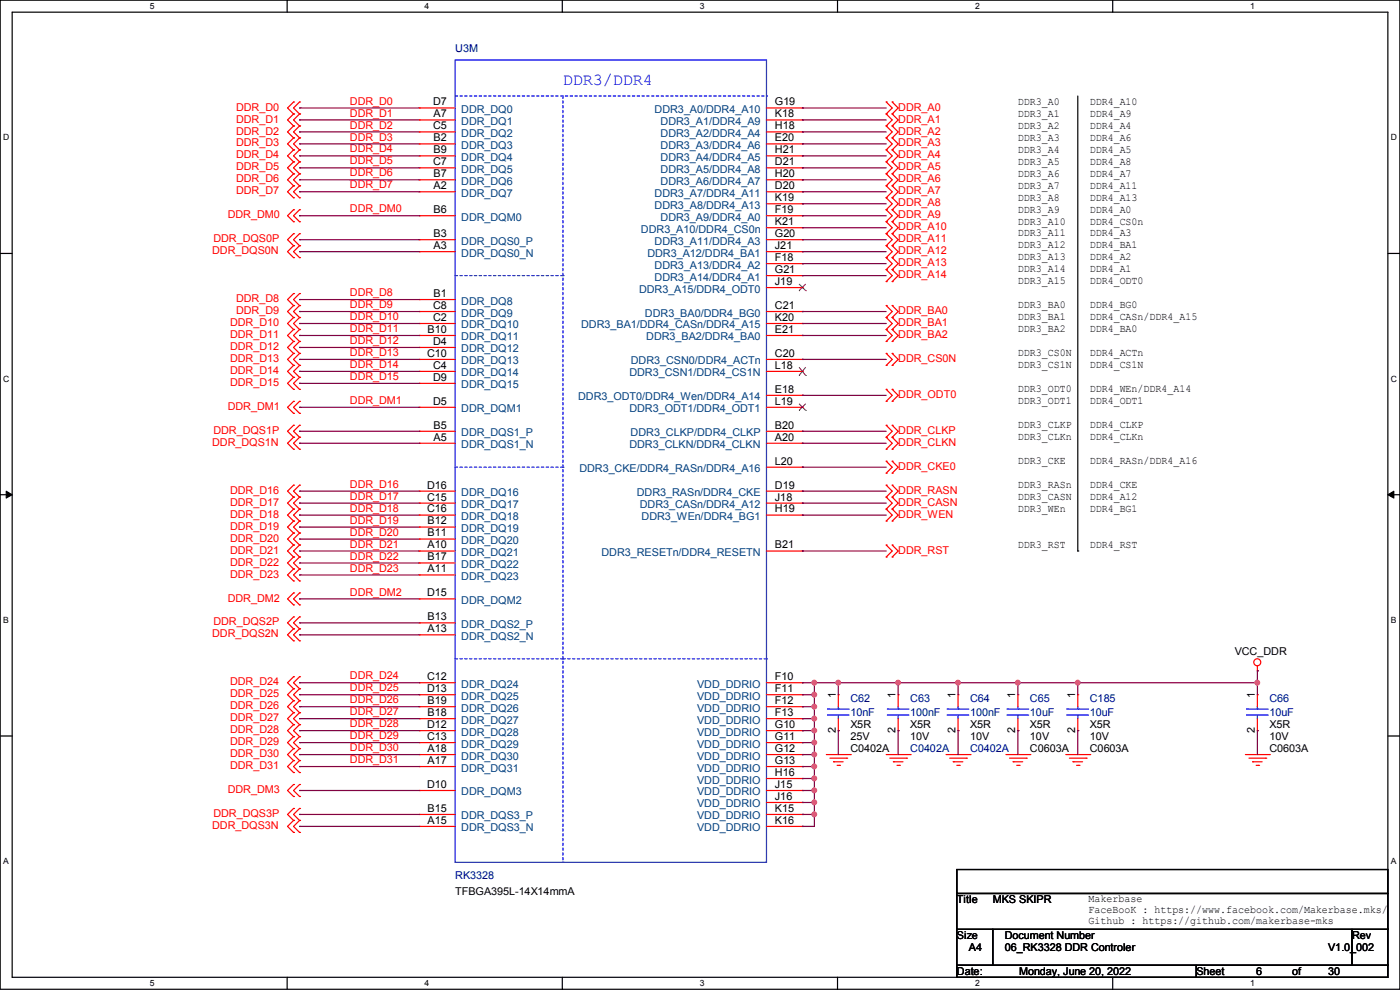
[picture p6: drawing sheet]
<svg xmlns="http://www.w3.org/2000/svg" width="297mm" height="210mm" viewBox="0 0 297 210" stroke-linecap="round" stroke-linejoin="round" font-family="sans-serif">
<path d="M0 0h297v209.8h-297zM2.6 2.6h291.8v204.7h-291.8z" fill="none" stroke="#000" stroke-width=".25"/>
<g fill="#fff">
<path d="M31.7 .3h1v2h-1z"/>
<path d="M31.7 207.6h1v2h-1z"/>
</g>
<path d="M60.9 0v2.6M60.9 207.3v2.5" fill="none" stroke="#000" stroke-width=".25"/>
<g fill="#fff">
<path d="M90.1 .3h1v2h-1z"/>
<path d="M90.1 207.6h1v2h-1z"/>
</g>
<path d="M119.3 0v2.6M119.3 207.3v2.5" fill="none" stroke="#000" stroke-width=".25"/>
<g fill="#fff">
<path d="M148.5 .3h.9v2h-.9z"/>
<path d="M148.5 207.6h.9v2h-.9z"/>
</g>
<path d="M177.7 0v2.6M177.7 207.3v2.5" fill="none" stroke="#000" stroke-width=".25"/>
<g fill="#fff">
<path d="M206.8 .3h1v2h-1z"/>
<path d="M206.8 207.6h1v2h-1z"/>
</g>
<path d="M236.1 0v2.6M236.1 207.3v2.5" fill="none" stroke="#000" stroke-width=".25"/>
<g fill="#fff">
<path d="M265.2 .3h1v2h-1z"/>
<path d="M265.2 207.6h1v2h-1z"/>
<path d="M.7 28.2h1.2v1.9h-1.2z"/>
<path d="M295.1 28.2h1.2v1.9h-1.2z"/>
<path d="M.7 79.3h1.2v2h-1.2z"/>
<path d="M295.1 79.3h1.2v2h-1.2z"/>
</g>
<path d="M0 53.8h2.6M294.4 53.8h2.6" fill="none" stroke="#000" stroke-width=".25"/>
<g fill="#fff">
<path d="M.7 130.5h1.2v2h-1.2z"/>
<path d="M295.1 130.5h1.1v2h-1.1z"/>
</g>
<path d="M0 104.9h2.6M294.4 104.9h2.6" fill="none" stroke="#000" stroke-width=".25"/>
<path d="M1.3 104.2l1.3 .7-1.3 .8zM294.4 104.9l1.3-.7v1.5z" fill="#000" stroke="#000" stroke-width=".21"/>
<g fill="#fff">
<path d="M.7 181.7h1.2v2h-1.2z"/>
<path d="M295.1 181.7h1.1v2h-1.1z"/>
</g>
<path d="M228.6 20.4v96.5M228.6 116.9h.1M0 156.1h2.6M294.4 156.1h2.6M203 184.4h91.4v5.1h-91.4zM203 189.5h91.4v7.6h-91.4zM203 197.1h7.6v7.7h-7.6zM210.6 197.1h76.2v7.7h-76.2zM286.8 197.1h7.6v7.7h-7.6zM203 204.8h50.8v2.5h-50.8zM253.8 204.8h40.6v2.5h-40.6z" fill="none" stroke="#000" stroke-width=".25"/>
<g fill="none" stroke="#f00" stroke-width=".25">
<path d="M62.3 36.9h.1M62.3 39.4h.1M62.3 34.3h.1M62.3 31.8h.1M62.3 29.3h.1M62.3 26.7h.1M62.3 24.2h.1M62.3 21.6h.1M62.3 36.9l-1.3 1.2 1.3 1.3M62.3 34.3l-1.3 1.3 1.3 1.3M62.3 31.8l-1.3 1.3 1.3 1.2M62.3 29.3l-1.3 1.2 1.3 1.3"/>
<path d="M62.3 26.7l-1.3 1.3 1.3 1.3M62.3 24.2l-1.3 1.2 1.3 1.3M62.3 21.6l-1.3 1.3 1.3 1.3M62.3 39.4l-1.3 1.3 1.3 1.3M63.5 36.9h.1M63.5 39.4h.1M63.5 34.3h.1M63.5 31.8h.1M63.5 29.3h.1M63.5 26.7h.1M63.5 24.2h.1M63.5 21.6h.1"/>
<path d="M63.5 36.9l-1.2 1.2 1.2 1.3M63.5 34.3l-1.2 1.3 1.2 1.3M63.5 31.8l-1.2 1.3 1.2 1.2M63.5 29.3l-1.2 1.2 1.2 1.3M63.5 26.7l-1.2 1.3 1.2 1.3M63.5 24.2l-1.2 1.2 1.2 1.3M63.5 21.6l-1.2 1.3 1.2 1.3M63.5 39.4l-1.2 1.3 1.2 1.3M88.9 22.9h.1M88.9 25.4h.1M88.9 28h.1M88.9 30.5h.1"/>
<path d="M88.9 33.1h.1M88.9 35.6h.1M88.9 38.1h.1M88.9 22.9h7.7M88.9 25.4h7.7M88.9 28h7.7M88.9 30.5h7.7M88.9 33.1h7.7M88.9 35.6h7.7M88.9 38.1h7.7M162.6 22.9h7.6M162.6 25.4h7.6"/>
<path d="M162.6 28h7.6M162.6 30.5h7.6M162.6 33.1h7.6M162.6 35.6h7.6M162.6 38.1h7.6M170.2 22.9h.1M170.2 25.4h.1M170.2 28h.1M170.2 30.5h.1M170.2 33.1h.1M170.2 35.6h.1M170.2 38.1h.1"/>
<path d="M188 29.3h.1M188 26.7h.1M188 24.2h.1M188 31.8h.1M188 39.4h.1M188 36.9h.1M188 34.3h.1M188 21.6h.1M188 21.6l1.3 1.3-1.3 1.3M188 39.4l1.3 1.3-1.3 1.3M188 26.7l1.3 1.3-1.3 1.3M188 24.2l1.3 1.2-1.3 1.3"/>
<path d="M188 29.3l1.3 1.2-1.3 1.3M188 36.9l1.3 1.2-1.3 1.3M188 34.3l1.3 1.3-1.3 1.3M188 31.8l1.3 1.3-1.3 1.2M189.3 29.3h.1M189.3 26.7h.1M189.3 24.2h.1M189.3 31.8h.1M189.3 39.4h.1M189.3 36.9h.1M189.3 34.3h.1M189.3 21.6h.1"/>
<path d="M189.3 21.6l1.2 1.3-1.2 1.3M189.3 36.9l1.2 1.2-1.2 1.3M189.3 26.7l1.2 1.3-1.2 1.3M189.3 24.2l1.2 1.2-1.2 1.3M189.3 29.3l1.2 1.2-1.2 1.3M189.3 34.3l1.2 1.3-1.2 1.3M189.3 39.4l1.2 1.3-1.2 1.3M189.3 31.8l1.2 1.3-1.2 1.2M62.3 42h.1M62.3 44.5h.1M62.3 47h.1M62.3 49.6h.1"/>
<path d="M62.3 52.1h.1M62.3 54.7h.1M62.3 44.5l-1.3 1.3 1.3 1.2M62.3 49.6l-1.3 1.2 1.3 1.3M62.3 52.1l-1.3 1.3 1.3 1.3M63.5 42h.1M63.5 44.5h.1M63.5 47h.1M63.5 49.6h.1M63.5 52.1h.1M63.5 54.7h.1M63.5 44.5l-1.2 1.3 1.2 1.2"/>
<path d="M63.5 49.6l-1.2 1.2 1.2 1.3M63.5 52.1l-1.2 1.3 1.2 1.3M88.9 40.7h.1M88.9 45.8h.1M88.9 50.8h.1M88.9 53.4h.1M88.9 40.7h7.7M88.9 45.8h7.7M88.9 50.8h7.7M88.9 53.4h7.7M162.6 40.7h7.6M162.6 45.8h7.6"/>
<path d="M162.6 50.8h7.6M162.6 53.4h7.6M162.6 43.2h7.6M162.6 48.3h7.6M162.6 55.9h7.6M162.6 58.5h7.6M170.2 40.7h.1M170.2 43.2h.1M170.2 45.8h.1M170.2 48.3h.1M170.2 50.8h.1M170.2 53.4h.1"/>
<path d="M170.2 55.9h.1M170.2 58.5h.1M188 42h.1M188 47h.1M188 44.5h.1M188 49.6h.1M188 52.1h.1M188 59.7h.1M188 57.2h.1M188 54.7h.1M188 44.5l1.3 1.3-1.3 1.2M188 47l1.3 1.3-1.3 1.3"/>
<path d="M188 49.6l1.3 1.2-1.3 1.3M188 57.2l1.3 1.3-1.3 1.2M188 54.7l1.3 1.2-1.3 1.3M188 42l1.3 1.2-1.3 1.3M188 52.1l1.3 1.3-1.3 1.3M189.3 42h.1M189.3 47h.1M189.3 44.5h.1M189.3 49.6h.1M189.3 52.1h.1M189.3 59.7h.1M189.3 57.2h.1"/>
<path d="M189.3 54.7h.1M189.3 44.5l1.2 1.3-1.2 1.2M189.3 47l1.2 1.3-1.2 1.3M189.3 49.6l1.2 1.2-1.2 1.3M189.3 57.2l1.2 1.3-1.2 1.2M189.3 54.7l1.2 1.2-1.2 1.3M189.3 42l1.2 1.2-1.2 1.3M189.3 52.1l1.2 1.3-1.2 1.3M62.3 72.4h.1M62.3 75h.1M62.3 77.5h.1M62.3 69.9h.1"/>
<path d="M62.3 62.3h.1M62.3 64.8h.1M62.3 67.4h.1M62.3 72.4l-1.3 1.3 1.3 1.3M62.3 77.5l-1.3 1.3 1.3 1.3M62.3 69.9l-1.3 1.3 1.3 1.2M62.3 62.3l-1.3 1.2 1.3 1.3M62.3 75l-1.3 1.2 1.3 1.3M62.3 67.4l-1.3 1.2 1.3 1.3M62.3 64.8l-1.3 1.3 1.3 1.3M63.5 72.4h.1M63.5 75h.1"/>
<path d="M63.5 77.5h.1M63.5 69.9h.1M63.5 62.3h.1M63.5 64.8h.1M63.5 67.4h.1M63.5 72.4l-1.2 1.3 1.2 1.3M63.5 77.5l-1.2 1.3 1.2 1.3M63.5 69.9l-1.2 1.3 1.2 1.2M63.5 62.3l-1.2 1.2 1.2 1.3M63.5 75l-1.2 1.2 1.2 1.3M63.5 67.4l-1.2 1.2 1.2 1.3M63.5 64.8l-1.2 1.3 1.2 1.3"/>
<path d="M88.9 63.5h.1M88.9 66.1h.1M88.9 68.6h.1M88.9 71.2h.1M88.9 73.7h.1M88.9 76.2h.1M88.9 78.8h.1M88.9 63.5h7.7M88.9 66.1h7.7M88.9 68.6h7.7M88.9 71.2h7.7M88.9 73.7h7.7"/>
<path d="M88.9 76.2h7.7M88.9 78.8h7.7M162.6 66.1h7.6M162.6 68.6h7.6M162.6 71.2h7.6M162.6 76.2h7.6M162.6 78.8h7.6M162.6 61h7.6M170.2 61h.1M170.2 66.1h.1M170.2 68.6h.1M170.2 71.2h.1"/>
<path d="M170.2 76.2h.1M170.2 78.8h.1M188 67.4h.1M188 64.8h.1M188 72.4h.1M188 69.9h.1M188 77.5h.1M188 75h.1M188 64.8l1.3 1.3-1.3 1.3M188 69.9l1.3 1.3-1.3 1.2M188 67.4l1.3 1.2-1.3 1.3M188 75l1.3 1.2-1.3 1.3"/>
<path d="M189.3 67.4h.1M189.3 64.8h.1M189.3 72.4h.1M189.3 69.9h.1M189.3 77.5h.1M189.3 75h.1M189.3 64.8l1.2 1.3-1.2 1.3M189.3 69.9l1.2 1.3-1.2 1.2M189.3 67.4l1.2 1.2-1.2 1.3M189.3 75l1.2 1.2-1.2 1.3M62.3 85.1h.1M62.3 87.7h.1"/>
<path d="M62.3 80.1h.1M62.3 82.6h.1M62.3 90.2h.1M62.3 92.8h.1M62.3 95.3h.1M62.3 85.1l-1.3 1.3 1.3 1.3M62.3 80.1l-1.3 1.2 1.3 1.3M62.3 90.2l-1.3 1.3 1.3 1.3M62.3 92.8l-1.3 1.2 1.3 1.3M63.5 85.1h.1M63.5 87.7h.1M63.5 80.1h.1"/>
<path d="M63.5 82.6h.1M63.5 90.2h.1M63.5 92.8h.1M63.5 95.3h.1M63.5 85.1l-1.2 1.3 1.2 1.3M63.5 80.1l-1.2 1.2 1.2 1.3M63.5 90.2l-1.2 1.3 1.2 1.3M63.5 92.8l-1.2 1.2 1.2 1.3M88.9 81.3h.1M88.9 86.4h.1M88.9 91.5h.1M88.9 94h.1"/>
<path d="M88.9 81.3h7.7M88.9 86.4h7.7M88.9 91.5h7.7M88.9 94h7.7M162.6 86.4h7.6M162.6 91.5h7.6M162.6 94h7.6M162.6 83.9h7.6M162.6 99.1h7.6M170.2 83.9h.1M170.2 86.4h.1M170.2 91.5h.1"/>
<path d="M170.2 94h.1M170.2 99.1h.1M188 95.3h.1M188 92.8h.1M188 85.1h.1M188 82.6h.1M188 90.2h.1M188 97.8h.1M188 92.8l1.3 1.2-1.3 1.3M188 82.6l1.3 1.3-1.3 1.2M188 90.2l1.3 1.3-1.3 1.3M188 97.8l1.3 1.3-1.3 1.3"/>
<path d="M189.3 95.3h.1M189.3 92.8h.1M189.3 85.1h.1M189.3 82.6h.1M189.3 90.2h.1M189.3 97.8h.1M189.3 92.8l1.2 1.2-1.2 1.3M189.3 82.6l1.2 1.3-1.2 1.2M189.3 90.2l1.2 1.3-1.2 1.3M189.3 97.8l1.2 1.3-1.2 1.3M62.3 113.1h.1M62.3 115.6h.1"/>
<path d="M62.3 118.2h.1M62.3 110.5h.1M62.3 102.9h.1M62.3 105.5h.1M62.3 108h.1M62.3 113.1l-1.3 1.2 1.3 1.3M62.3 118.2l-1.3 1.2 1.3 1.3M62.3 110.5l-1.3 1.3 1.3 1.3M62.3 102.9l-1.3 1.3 1.3 1.3M62.3 115.6l-1.3 1.3 1.3 1.3M62.3 108l-1.3 1.3 1.3 1.2M62.3 105.5l-1.3 1.2 1.3 1.3"/>
<path d="M63.5 113.1h.1M63.5 115.6h.1M63.5 118.2h.1M63.5 110.5h.1M63.5 102.9h.1M63.5 105.5h.1M63.5 108h.1M63.5 113.1l-1.2 1.2 1.2 1.3M63.5 118.2l-1.2 1.2 1.2 1.3M63.5 110.5l-1.2 1.3 1.2 1.3M63.5 102.9l-1.2 1.3 1.2 1.3M63.5 115.6l-1.2 1.3 1.2 1.3"/>
<path d="M63.5 108l-1.2 1.3 1.2 1.2M63.5 105.5l-1.2 1.2 1.2 1.3M88.9 104.2h.1M88.9 106.7h.1M88.9 109.3h.1M88.9 111.8h.1M88.9 114.3h.1M88.9 116.9h.1M88.9 119.4h.1M88.9 104.2h7.7M88.9 106.7h7.7M88.9 109.3h7.7"/>
<path d="M88.9 111.8h7.7M88.9 114.3h7.7M88.9 116.9h7.7M88.9 119.4h7.7M162.6 104.2h7.6M162.6 106.7h7.6M162.6 109.3h7.6M162.6 116.9h7.6M170.2 104.2h.1M170.2 106.7h.1M170.2 109.3h.1M170.2 116.9h.1"/>
<path d="M188 100.4h.1M188 108h.1M188 105.5h.1M188 102.9h.1M188 110.5h.1M188 118.2h.1M188 115.6h.1M188 105.5l1.3 1.2-1.3 1.3M188 102.9l1.3 1.3-1.3 1.3M188 108l1.3 1.3-1.3 1.2M188 115.6l1.3 1.3-1.3 1.3M189.3 100.4h.1"/>
<path d="M189.3 108h.1M189.3 105.5h.1M189.3 102.9h.1M189.3 110.5h.1M189.3 118.2h.1M189.3 115.6h.1M189.3 105.5l1.2 1.2-1.2 1.3M189.3 102.9l1.2 1.3-1.2 1.3M189.3 108l1.2 1.3-1.2 1.2M189.3 115.6l1.2 1.3-1.2 1.3M62.3 120.7h.1M62.3 123.2h.1"/>
<path d="M62.3 125.8h.1M62.3 128.3h.1M62.3 133.4h.1M62.3 135.9h.1M62.3 130.9h.1M62.3 120.7l-1.3 1.3 1.3 1.2M62.3 125.8l-1.3 1.2 1.3 1.3M62.3 133.4l-1.3 1.3 1.3 1.2M62.3 130.9l-1.3 1.2 1.3 1.3M63.5 120.7h.1M63.5 123.2h.1M63.5 125.8h.1"/>
<path d="M63.5 128.3h.1M63.5 133.4h.1M63.5 135.9h.1M63.5 130.9h.1M63.5 120.7l-1.2 1.3 1.2 1.2M63.5 125.8l-1.2 1.2 1.2 1.3M63.5 133.4l-1.2 1.3 1.2 1.2M63.5 130.9l-1.2 1.2 1.2 1.3M88.9 122h.1M88.9 127h.1M88.9 132.1h.1M88.9 134.7h.1"/>
<path d="M88.9 122h7.7M88.9 127h7.7M88.9 132.1h7.7M88.9 134.7h7.7M62.3 158.8h.1M62.3 153.7h.1M62.3 156.3h.1M62.3 151.2h.1M62.3 148.6h.1M62.3 143.6h.1M62.3 146.1h.1M62.3 158.8l-1.3 1.3 1.3 1.2"/>
<path d="M62.3 153.7l-1.3 1.3 1.3 1.3M62.3 156.3l-1.3 1.2 1.3 1.3M62.3 151.2l-1.3 1.2 1.3 1.3M62.3 148.6l-1.3 1.3 1.3 1.3M62.3 143.6l-1.3 1.2 1.3 1.3M62.3 146.1l-1.3 1.3 1.3 1.2M63.5 158.8h.1M63.5 153.7h.1M63.5 156.3h.1M63.5 151.2h.1M63.5 148.6h.1M63.5 143.6h.1"/>
<path d="M63.5 146.1h.1M63.5 158.8l-1.2 1.3 1.2 1.2M63.5 153.7l-1.2 1.3 1.2 1.3M63.5 156.3l-1.2 1.2 1.2 1.3M63.5 151.2l-1.2 1.2 1.2 1.3M63.5 148.6l-1.2 1.3 1.2 1.3M63.5 143.6l-1.2 1.2 1.2 1.3M63.5 146.1l-1.2 1.3 1.2 1.2M88.9 144.8h.1M88.9 147.4h.1M88.9 149.9h.1M88.9 152.4h.1"/>
<path d="M88.9 155h.1M88.9 157.5h.1M88.9 144.8h7.7M88.9 147.4h7.7M88.9 149.9h7.7M88.9 152.4h7.7M88.9 155h7.7M88.9 157.5h7.7M162.6 144.8h7.6M162.6 147.4h7.6M162.6 149.9h7.6M162.6 152.4h7.6"/>
<path d="M162.6 155h7.6M162.6 157.5h7.6M170.2 144.8h.1M170.2 147.4h.1M170.2 149.9h.1M170.2 152.4h.1M170.2 155h.1M170.2 157.5h.1M177.8 147.4h.1M177.8 155h.1M177.8 147.4v2.5M177.8 152.4v2.6"/>
<path d="M190.5 147.4h.1M190.5 155h.1M190.5 147.4v2.5M190.5 152.4v2.6M203.2 147.4h.1M203.2 155h.1M203.2 147.4v2.5M203.2 152.4v2.6M215.9 147.4h.1M215.9 155h.1M215.9 147.4v2.5M215.9 152.4v2.6"/>
<path d="M228.6 147.4h.1M228.6 155h.1M228.6 147.4v2.5M228.6 152.4v2.6M266.7 142.3h.1M266.7 147.4h.1M266.7 155h.1M266.7 141.3v1M266.7 147.4v2.5M266.7 152.4v2.6M62.3 161.3h.1M62.3 163.9h.1"/>
<path d="M62.3 166.4h.1M62.3 169h.1M62.3 174h.1M62.3 176.6h.1M62.3 171.5h.1M62.3 161.3l-1.3 1.3 1.3 1.3M62.3 166.4l-1.3 1.3 1.3 1.3M62.3 174l-1.3 1.3 1.3 1.3M62.3 171.5l-1.3 1.3 1.3 1.2M63.5 161.3h.1M63.5 163.9h.1M63.5 166.4h.1"/>
<path d="M63.5 169h.1M63.5 174h.1M63.5 176.6h.1M63.5 171.5h.1M63.5 161.3l-1.2 1.3 1.2 1.3M63.5 166.4l-1.2 1.3 1.2 1.3M63.5 174l-1.2 1.3 1.2 1.3M63.5 171.5l-1.2 1.3 1.2 1.2M88.9 160.1h.1M88.9 162.6h.1M88.9 167.7h.1M88.9 172.8h.1"/>
<path d="M88.9 175.3h.1M88.9 160.1h7.7M88.9 162.6h7.7M88.9 167.7h7.7M88.9 172.8h7.7M88.9 175.3h7.7M162.6 160.1h7.6M162.6 162.6h7.6M162.6 167.7h7.6M162.6 172.8h7.6M162.6 175.3h7.6M162.6 165.1h7.6"/>
<path d="M162.6 170.2h7.6M170.2 160.1h.1M170.2 162.6h.1M170.2 165.1h.1M170.2 167.7h.1M170.2 170.2h.1M170.2 172.8h.1M170.2 175.3h.1M175.3 160.1h5.1M176.1 160.8h3.5M176.8 161.6h.1M176.8 161.6h2.1"/>
<path d="M177.6 162.3h.5M178.1 162.3h.1M179.6 160.8h.1M180.4 160.1h.1M188 160.1h5.1M188.8 160.8h3.5M189.5 161.6h.1M189.5 161.6h2.1M190.3 162.3h.5M190.8 162.3h.1M192.3 160.8h.1M193.1 160.1h.1"/>
<path d="M200.7 160.1h5.1M201.5 160.8h3.5M202.2 161.6h.1M202.2 161.6h2.1M203 162.3h.5M203.5 162.3h.1M205 160.8h.1M205.8 160.1h.1M213.4 160.1h5.1M214.2 160.8h3.5M214.9 161.6h.1M214.9 161.6h2.1"/>
<path d="M215.7 162.3h.5M216.2 162.3h.1M217.7 160.8h.1M218.5 160.1h.1M226.1 160.1h5.1M226.9 160.8h3.5M227.6 161.6h.1M227.6 161.6h2.1M228.4 162.3h.5M228.9 162.3h.1M230.4 160.8h.1M231.2 160.1h.1"/>
<path d="M264.2 160.1h5.1M265 160.8h3.5M265.7 161.6h.1M265.7 161.6h2.1M266.5 162.3h.5M267 162.3h.1M268.5 160.8h.1M269.3 160.1h.1"/>
<circle cx="266.7" cy="140.5" r=".74"/>
</g>
<g fill="none" stroke="#00f" stroke-width=".25">
<path d="M96.6 12.7h66v170.2h-66zM175.6 151.7h.1M175.6 150.4h.1M175.6 151.7h4.5M175.6 150.4h4.5M177.8 150.4h.1M177.8 151.7h.1M177.8 149.9v.5M177.8 151.7v.7M188.3 151.7h.1M188.3 150.4h.1M188.3 151.7h4.5"/>
<path d="M188.3 150.4h4.5M190.5 150.4h.1M190.5 151.7h.1M190.5 149.9v.5M190.5 151.7v.7M201 151.7h.1M201 150.4h.1M201 151.7h4.5M201 150.4h4.5M203.2 150.4h.1M203.2 151.7h.1M203.2 149.9v.5"/>
<path d="M203.2 151.7v.7M213.7 151.7h.1M213.7 150.4h.1M213.7 151.7h4.5M213.7 150.4h4.5M215.9 150.4h.1M215.9 151.7h.1M215.9 149.9v.5M215.9 151.7v.7M226.4 151.7h.1M226.4 150.4h.1M226.4 151.7h4.5"/>
<path d="M226.4 150.4h4.5M228.6 150.4h.1M228.6 151.7h.1M228.6 149.9v.5M228.6 151.7v.7M264.5 151.7h.1M264.5 150.4h.1M264.5 151.7h4.5M264.5 150.4h4.5M266.7 150.4h.1M266.7 151.7h.1M266.7 149.9v.5"/>
<path d="M266.7 151.7v.7"/>
</g>
<path d="M96.6 20.4h66M119.4 20.4v162.5M162.6 20.4h.1M96.6 58.5h22.8M119.4 58.5h.1M96.6 99.1h22.8M119.4 99.1h.1M96.6 139.7h22.8M119.4 139.7h.1M119.4 139.7h43.2M162.6 139.7h.1M119.4 182.9h.1" fill="none" stroke="#00f" stroke-width=".25" stroke-dasharray=".5 .5"/>
<path d="M169.5 61.7h.1M169.5 79.6h.1M169.5 60.2l1.4 1.5M169.5 77.9l1.4 1.7M170.9 61.7h.1M170.9 79.6h.1M170.9 60.2l-1.4 1.5M170.9 77.9l-1.4 1.7M169.5 87.1h.1M169.5 85.6l1.4 1.5M170.9 87.1h.1M170.9 85.6l-1.4 1.5" fill="none" stroke="#804000" stroke-width=".21"/>
<g fill="none" stroke="#800040" stroke-width=".25">
<path d="M63.5 33.1h.1M63.5 25.4h.1M63.5 30.5h.1M63.5 28h.1M63.5 35.6h.1M63.5 22.9h.1M63.5 38.1h.1M63.5 33.1h25.4M63.5 25.4h25.4M63.5 30.5h25.4M63.5 28h25.4M63.5 35.6h25.4"/>
<path d="M63.5 22.9h25.4M63.5 38.1h25.4M170.2 35.6h.1M170.2 30.5h.1M170.2 38.1h.1M170.2 33.1h.1M170.2 22.9h.1M170.2 28h.1M170.2 25.4h.1M170.2 33.1h17.8M170.2 25.4h17.8M170.2 30.5h17.8"/>
<path d="M170.2 28h17.8M170.2 35.6h17.8M170.2 22.9h17.8M170.2 38.1h17.8M63.5 40.7h.1M63.5 45.8h.1M63.5 50.8h.1M63.5 53.4h.1M63.5 40.7h25.4M63.5 45.8h25.4M63.5 50.8h25.4M63.5 53.4h25.4"/>
<path d="M170.2 43.2h.1M170.2 50.8h.1M170.2 40.7h.1M170.2 45.8h.1M170.2 58.5h.1M170.2 53.4h.1M170.2 55.9h.1M170.2 48.3h.1M170.2 40.7h17.8M170.2 45.8h17.8M170.2 50.8h17.8M170.2 53.4h17.8"/>
<path d="M170.2 43.2h17.8M170.2 58.5h17.8M170.2 55.9h17.8M170.2 48.3h17.8M63.5 78.8h.1M63.5 66.1h.1M63.5 63.5h.1M63.5 76.2h.1M63.5 73.7h.1M63.5 71.2h.1M63.5 68.6h.1M63.5 78.8h25.4"/>
<path d="M63.5 66.1h25.4M63.5 63.5h25.4M63.5 76.2h25.4M63.5 73.7h25.4M63.5 71.2h25.4M63.5 68.6h25.4M170.2 76.2h.1M170.2 71.2h.1M170.2 68.6h.1M170.2 66.1h.1M170.2 66.1h17.8M170.2 76.2h17.8"/>
<path d="M170.2 71.2h17.8M170.2 68.6h17.8M63.5 81.3h.1M63.5 86.4h.1M63.5 94h.1M63.5 91.5h.1M63.5 81.3h25.4M63.5 86.4h25.4M63.5 94h25.4M63.5 91.5h25.4M170.2 94h.1M170.2 99.1h.1"/>
<path d="M170.2 83.9h.1M170.2 91.5h.1M170.2 94h17.8M170.2 91.5h17.8M170.2 99.1h17.8M170.2 83.9h17.8M63.5 111.8h.1M63.5 106.7h.1M63.5 109.3h.1M63.5 116.9h.1M63.5 104.2h.1M63.5 119.4h.1"/>
<path d="M63.5 114.3h.1M63.5 111.8h25.4M63.5 106.7h25.4M63.5 109.3h25.4M63.5 116.9h25.4M63.5 104.2h25.4M63.5 119.4h25.4M63.5 114.3h25.4M170.2 109.3h.1M170.2 106.7h.1M170.2 104.2h.1M170.2 116.9h.1"/>
<path d="M170.2 106.7h17.8M170.2 109.3h17.8M170.2 116.9h17.8M170.2 104.2h17.8M63.5 122h.1M63.5 127h.1M63.5 134.7h.1M63.5 132.1h.1M63.5 122h25.4M63.5 127h25.4M63.5 134.7h25.4M63.5 132.1h25.4"/>
<path d="M63.5 152.4h.1M63.5 149.9h.1M63.5 157.5h.1M63.5 144.8h.1M63.5 155h.1M63.5 147.4h.1M63.5 152.4h25.4M63.5 149.9h25.4M63.5 157.5h25.4M63.5 144.8h25.4M63.5 155h25.4M63.5 147.4h25.4"/>
<path d="M170.2 149.9h.1M170.2 157.5h.1M170.2 155h.1M170.2 152.4h.1M170.2 144.8h.1M170.2 147.4h.1M170.2 152.4h2.6M170.2 149.9h2.6M170.2 157.5h2.6M170.2 144.8h96.5M170.2 155h2.6M170.2 147.4h2.6"/>
<path d="M172.8 155h.1M172.8 157.5h.1M172.8 147.4h.1M172.8 149.9h.1M172.8 144.8h.1M172.8 152.4h.1M172.8 144.8v30.5h-2.6M177.8 155h.1M177.8 144.8h.1M177.8 144.8v2.6M177.8 155v5.1M190.5 144.8h.1"/>
<path d="M190.5 155h.1M190.5 144.8v2.6M190.5 155v5.1M203.2 144.8h.1M203.2 155h.1M203.2 144.8v2.6M203.2 155v5.1M215.9 144.8h.1M215.9 155h.1M215.9 144.8v2.6M215.9 155v5.1M228.6 144.8h.1"/>
<path d="M228.6 155h.1M228.6 144.8v2.6M228.6 155v5.1M266.7 155h.1M266.7 144.8h.1M266.7 142.3h.1M266.7 142.3v5.1M266.7 155v5.1M63.5 160.1h.1M63.5 162.6h.1M63.5 167.7h.1M63.5 172.8h.1"/>
<path d="M63.5 175.3h.1M63.5 160.1h25.4M63.5 162.6h25.4M63.5 167.7h25.4M63.5 172.8h25.4M63.5 175.3h25.4M170.2 172.8h.1M170.2 170.2h.1M170.2 167.7h.1M170.2 162.6h.1M170.2 160.1h.1M170.2 175.3h.1"/>
<path d="M170.2 165.1h.1M170.2 160.1h2.6M170.2 162.6h2.6M170.2 167.7h2.6M170.2 172.8h2.6M170.2 170.2h2.6M170.2 165.1h2.6M172.8 160.1h.1M172.8 167.7h.1M172.8 162.6h.1M172.8 170.2h.1M172.8 165.1h.1"/>
<path d="M172.8 172.8h.1"/>
</g>
<g fill="#f0f" stroke="#f0f" stroke-width=".25">
<circle cx="172.7" cy="160" r=".49"/>
<circle cx="172.7" cy="157.5" r=".49"/>
<circle cx="172.7" cy="172.7" r=".49"/>
<circle cx="172.7" cy="170.2" r=".49"/>
<circle cx="172.7" cy="167.7" r=".49"/>
<circle cx="172.7" cy="165.1" r=".49"/>
<circle cx="172.7" cy="149.9" r=".49"/>
<circle cx="177.8" cy="144.8" r=".49"/>
<circle cx="190.5" cy="144.8" r=".49"/>
<circle cx="172.7" cy="147.3" r=".49"/>
<circle cx="172.7" cy="155" r=".49"/>
<circle cx="172.7" cy="162.6" r=".49"/>
<circle cx="172.7" cy="152.4" r=".49"/>
<circle cx="172.7" cy="144.8" r=".49"/>
<circle cx="203.2" cy="144.8" r=".49"/>
<circle cx="215.9" cy="144.8" r=".49"/>
<circle cx="228.6" cy="144.8" r=".49"/>
<circle cx="266.7" cy="144.8" r=".49"/>
</g>
<text font-size="3.6" fill="#00f" x="119.4" y="18.1">DDR3/DDR4</text>
<g font-size="2.3" fill="#000080">
<text x="96.6" y="11">U3M</text>
<text x="180.4" y="148.9">C62</text>
<text x="193.1" y="148.9">C63</text>
<text x="205.8" y="148.9">C64</text>
<text x="218.5" y="148.9">C65</text>
<text x="231.2" y="148.9">C185</text>
<text x="269.3" y="148.9">C66</text>
<text x="180.4" y="152">10nF</text>
<text x="193.1" y="152">100nF</text>
<text x="205.8" y="152">100nF</text>
<text x="218.5" y="152">10uF</text>
<text x="231.2" y="152">10uF</text>
<text x="269.3" y="152">10uF</text>
<text x="193.1" y="159.6">C0402A</text>
<text x="205.8" y="159.6">C0402A</text>
<text x="96.6" y="186.5">RK3328</text>
</g>
<g font-size="2.3" fill="#f00">
<text x="50.1" y="23.5">DDR_D0</text>
<text x="74.2" y="22.2">DDR_D0</text>
<text x="190.6" y="23.5">DDR_A0</text>
<text x="50.1" y="28.5">DDR_D2</text>
<text x="50.1" y="26">DDR_D1</text>
<text x="74.2" y="24.7">DDR_D1</text>
<text x="74.2" y="29.8">DDR_D3</text>
<text x="74.2" y="27.3">DDR_D2</text>
<text x="190.6" y="28.5">DDR_A2</text>
<text x="190.6" y="26">DDR_A1</text>
<text x="50.1" y="33.6">DDR_D4</text>
<text x="50.1" y="31.1">DDR_D3</text>
<text x="74.2" y="32.3">DDR_D4</text>
<text x="74.2" y="34.9">DDR_D5</text>
<text x="190.6" y="31.1">DDR_A3</text>
<text x="190.6" y="33.6">DDR_A4</text>
<text x="50.1" y="38.7">DDR_D6</text>
<text x="50.1" y="36.2">DDR_D5</text>
<text x="50.1" y="41.2">DDR_D7</text>
<text x="74.2" y="40">DDR_D7</text>
<text x="74.2" y="37.4">DDR_D6</text>
<text x="190.6" y="38.7">DDR_A6</text>
<text x="190.6" y="36.2">DDR_A5</text>
<text x="190.6" y="41.2">DDR_A7</text>
<text x="48.3" y="46.3">DDR_DM0</text>
<text x="74.2" y="45">DDR_DM0</text>
<text x="190.6" y="46.3">DDR_A9</text>
<text x="190.6" y="43.8">DDR_A8</text>
<text x="45" y="53.9">DDR_DQS0N</text>
<text x="45.3" y="51.4">DDR_DQS0P</text>
<text x="190.6" y="48.9">DDR_A10</text>
<text x="190.6" y="51.4">DDR_A11</text>
<text x="190.6" y="53.9">DDR_A12</text>
<text x="190.6" y="59">DDR_A14</text>
<text x="190.6" y="56.5">DDR_A13</text>
<text x="50.1" y="64.1">DDR_D8</text>
<text x="74.2" y="65.4">DDR_D9</text>
<text x="74.2" y="62.8">DDR_D8</text>
<text x="48.8" y="71.7">DDR_D11</text>
<text x="48.8" y="69.2">DDR_D10</text>
<text x="50.1" y="66.6">DDR_D9</text>
<text x="74.2" y="70.4">DDR_D11</text>
<text x="74.2" y="67.9">DDR_D10</text>
<text x="190.6" y="66.6">DDR_BA0</text>
<text x="190.6" y="71.7">DDR_BA2</text>
<text x="190.6" y="69.2">DDR_BA1</text>
<text x="48.8" y="74.3">DDR_D12</text>
<text x="48.8" y="76.8">DDR_D13</text>
<text x="74.2" y="75.5">DDR_D13</text>
<text x="74.2" y="73">DDR_D12</text>
<text x="190.6" y="76.8">DDR_CS0N</text>
<text x="48.8" y="81.9">DDR_D15</text>
<text x="48.8" y="79.3">DDR_D14</text>
<text x="74.2" y="78.1">DDR_D14</text>
<text x="74.2" y="80.6">DDR_D15</text>
<text x="48.3" y="87">DDR_DM1</text>
<text x="74.2" y="85.7">DDR_DM1</text>
<text x="190.6" y="84.4">DDR_ODT0</text>
<text x="45" y="94.6">DDR_DQS1N</text>
<text x="45.3" y="92">DDR_DQS1P</text>
<text x="190.6" y="94.6">DDR_CLKN</text>
<text x="190.6" y="92">DDR_CLKP</text>
<text x="190.6" y="99.7">DDR_CKE0</text>
<text x="48.8" y="104.7">DDR_D16</text>
<text x="48.8" y="107.3">DDR_D17</text>
<text x="74.2" y="106">DDR_D17</text>
<text x="74.2" y="103.5">DDR_D16</text>
<text x="190.6" y="107.3">DDR_CASN</text>
<text x="190.6" y="104.7">DDR_RASN</text>
<text x="48.8" y="112.4">DDR_D19</text>
<text x="48.8" y="109.8">DDR_D18</text>
<text x="74.2" y="111.1">DDR_D19</text>
<text x="74.2" y="108.5">DDR_D18</text>
<text x="74.2" y="113.6">DDR_D20</text>
<text x="190.6" y="109.8">DDR_WEN</text>
<text x="48.8" y="114.9">DDR_D20</text>
<text x="48.8" y="120">DDR_D22</text>
<text x="48.8" y="117.4">DDR_D21</text>
<text x="74.2" y="116.2">DDR_D21</text>
<text x="74.2" y="118.7">DDR_D22</text>
<text x="190.6" y="117.4">DDR_RST</text>
<text x="48.8" y="122.5">DDR_D23</text>
<text x="74.2" y="121.2">DDR_D23</text>
<text x="48.3" y="127.6">DDR_DM2</text>
<text x="74.2" y="126.3">DDR_DM2</text>
<text x="45" y="135.2">DDR_DQS2N</text>
<text x="45.3" y="132.7">DDR_DQS2P</text>
<text x="48.8" y="145.4">DDR_D24</text>
<text x="48.8" y="147.9">DDR_D25</text>
<text x="74.2" y="149.2">DDR_D26</text>
<text x="74.2" y="144.1">DDR_D24</text>
<text x="74.2" y="146.6">DDR_D25</text>
<text x="48.8" y="155.5">DDR_D28</text>
<text x="48.8" y="153">DDR_D27</text>
<text x="48.8" y="150.5">DDR_D26</text>
<text x="74.2" y="151.7">DDR_D27</text>
<text x="74.2" y="154.3">DDR_D28</text>
<text x="48.8" y="160.6">DDR_D30</text>
<text x="48.8" y="158.1">DDR_D29</text>
<text x="74.2" y="159.3">DDR_D30</text>
<text x="74.2" y="161.9">DDR_D31</text>
<text x="74.2" y="156.8">DDR_D29</text>
<text x="48.8" y="163.2">DDR_D31</text>
<text x="45.3" y="173.3">DDR_DQS3P</text>
<text x="48.3" y="168.2">DDR_DM3</text>
<text x="45" y="175.9">DDR_DQS3N</text>
</g>
<g font-size="2.3">
<text x="91.9" y="22.4">D7</text>
<text x="164.4" y="22.4">G19</text>
<text x="215.9" y="22.2">DDR3_A0</text>
<text x="231.2" y="22.2">DDR4_A10</text>
<text x="91.9" y="27.4">C5</text>
<text x="92" y="24.9">A7</text>
<text x="92" y="30">B2</text>
<text x="164.4" y="24.9">K18</text>
<text x="164.4" y="27.4">H18</text>
<text x="164.4" y="30">E20</text>
<text x="215.9" y="29.8">DDR3_A3</text>
<text x="215.9" y="27.3">DDR3_A2</text>
<text x="215.9" y="24.8">DDR3_A1</text>
<text x="231.2" y="27.3">DDR4_A4</text>
<text x="231.2" y="24.8">DDR4_A9</text>
<text x="231.2" y="29.8">DDR4_A6</text>
<text x="91.9" y="35.1">C7</text>
<text x="92" y="32.5">B9</text>
<text x="164.4" y="32.5">H21</text>
<text x="164.4" y="35.1">D21</text>
<text x="215.9" y="32.4">DDR3_A4</text>
<text x="215.9" y="34.9">DDR3_A5</text>
<text x="231.2" y="32.4">DDR4_A5</text>
<text x="231.2" y="34.9">DDR4_A8</text>
<text x="92" y="37.6">B7</text>
<text x="92" y="40.1">A2</text>
<text x="164.4" y="37.6">H20</text>
<text x="164.4" y="40.1">D20</text>
<text x="215.9" y="37.5">DDR3_A6</text>
<text x="215.9" y="40">DDR3_A7</text>
<text x="231.2" y="37.5">DDR4_A7</text>
<text x="231.2" y="40">DDR4_A11</text>
<text x="92" y="45.2">B6</text>
<text x="164.4" y="42.7">K19</text>
<text x="164.4" y="45.2">F19</text>
<text x="164.4" y="47.8">K21</text>
<text x="215.9" y="45.1">DDR3_A9</text>
<text x="215.9" y="42.5">DDR3_A8</text>
<text x="215.9" y="47.6">DDR3_A10</text>
<text x="231.2" y="45.1">DDR4_A0</text>
<text x="231.2" y="47.6">DDR4_CS0n</text>
<text x="231.2" y="42.5">DDR4_A13</text>
<text x="92" y="50.3">B3</text>
<text x="92" y="52.8">A3</text>
<text x="164.4" y="50.3">G20</text>
<text x="164.4" y="52.8">J21</text>
<text x="215.9" y="50.2">DDR3_A11</text>
<text x="215.9" y="52.7">DDR3_A12</text>
<text x="231.2" y="50.2">DDR4_A3</text>
<text x="231.2" y="52.7">DDR4_BA1</text>
<text x="164.4" y="55.4">F18</text>
<text x="164.4" y="57.9">G21</text>
<text x="215.9" y="57.8">DDR3_A14</text>
<text x="215.9" y="55.2">DDR3_A13</text>
<text x="231.2" y="55.2">DDR4_A2</text>
<text x="231.2" y="57.8">DDR4_A1</text>
<text x="91.9" y="65.5">C8</text>
<text x="92" y="63">B1</text>
<text x="164.4" y="60.5">J19</text>
<text x="164.4" y="65.5">C21</text>
<text x="215.9" y="65.4">DDR3_BA0</text>
<text x="215.9" y="60.3">DDR3_A15</text>
<text x="231.2" y="60.3">DDR4_ODT0</text>
<text x="231.2" y="65.4">DDR4_BG0</text>
<text x="90.7" y="70.6">B10</text>
<text x="91.9" y="68.1">C2</text>
<text x="164.4" y="68.1">K20</text>
<text x="164.4" y="70.6">E21</text>
<text x="215.9" y="70.5">DDR3_BA2</text>
<text x="215.9" y="67.9">DDR3_BA1</text>
<text x="231.2" y="70.5">DDR4_BA0</text>
<text x="231.2" y="67.9">DDR4_CASn/DDR4_A15</text>
<text x="90.6" y="75.7">C10</text>
<text x="91.9" y="73.2">D4</text>
<text x="164.4" y="75.7">C20</text>
<text x="215.9" y="75.6">DDR3_CS0N</text>
<text x="231.2" y="75.6">DDR4_ACTn</text>
<text x="91.9" y="78.2">C4</text>
<text x="91.9" y="80.8">D9</text>
<text x="164.4" y="78.2">L18</text>
<text x="164.4" y="83.3">E18</text>
<text x="215.9" y="83.2">DDR3_ODT0</text>
<text x="215.9" y="78.1">DDR3_CS1N</text>
<text x="231.2" y="83.2">DDR4_WEn/DDR4_A14</text>
<text x="231.2" y="78.1">DDR4_CS1N</text>
<text x="91.9" y="85.9">D5</text>
<text x="164.4" y="85.9">L19</text>
<text x="215.9" y="85.7">DDR3_ODT1</text>
<text x="231.2" y="85.7">DDR4_ODT1</text>
<text x="92" y="90.9">B5</text>
<text x="92" y="93.5">A5</text>
<text x="164.4" y="90.9">B20</text>
<text x="164.4" y="93.5">A20</text>
<text x="215.9" y="93.3">DDR3_CLKn</text>
<text x="215.9" y="90.8">DDR3_CLKP</text>
<text x="231.2" y="93.3">DDR4_CLKn</text>
<text x="231.2" y="90.8">DDR4_CLKP</text>
<text x="164.4" y="98.6">L20</text>
<text x="215.9" y="98.4">DDR3_CKE</text>
<text x="231.2" y="98.4">DDR4_RASn/DDR4_A16</text>
<text x="90.6" y="103.6">D16</text>
<text x="90.6" y="106.2">C15</text>
<text x="164.4" y="103.6">D19</text>
<text x="164.4" y="106.2">J18</text>
<text x="215.9" y="106">DDR3_CASN</text>
<text x="215.9" y="103.5">DDR3_RASn</text>
<text x="231.2" y="106">DDR4_A12</text>
<text x="231.2" y="103.5">DDR4_CKE</text>
<text x="90.6" y="108.7">C16</text>
<text x="90.7" y="111.3">B12</text>
<text x="90.7" y="113.8">B11</text>
<text x="164.4" y="108.7">H19</text>
<text x="215.9" y="108.6">DDR3_WEn</text>
<text x="231.2" y="108.6">DDR4_BG1</text>
<text x="90.7" y="116.3">A10</text>
<text x="90.7" y="118.9">B17</text>
<text x="164.4" y="116.3">B21</text>
<text x="215.9" y="116.2">DDR3_RST</text>
<text x="231.2" y="116.2">DDR4_RST</text>
<text x="90.7" y="121.4">A11</text>
<text x="90.6" y="126.5">D15</text>
<text x="90.7" y="131.6">B13</text>
<text x="90.7" y="134.1">A13</text>
<text x="261.9" y="139">VCC_DDR</text>
<text x="90.6" y="144.3">C12</text>
<text x="90.6" y="146.8">D13</text>
<text x="90.7" y="149.4">B19</text>
<text x="164.4" y="144.3">F10</text>
<text x="164.4" y="146.8">F11</text>
<text x="164.4" y="149.4">F12</text>
<text x="177.3" y="148.1" transform="rotate(-90 177.3 148.1)">1</text>
<text x="190" y="148.1" transform="rotate(-90 190 148.1)">1</text>
<text x="202.7" y="148.1" transform="rotate(-90 202.7 148.1)">1</text>
<text x="215.4" y="148.1" transform="rotate(-90 215.4 148.1)">1</text>
<text x="228.1" y="148.1" transform="rotate(-90 228.1 148.1)">1</text>
<text x="266.2" y="148.1" transform="rotate(-90 266.2 148.1)">1</text>
<text x="90.6" y="154.4">D12</text>
<text x="90.7" y="151.9">B18</text>
<text x="164.4" y="151.9">F13</text>
<text x="164.4" y="154.4">G10</text>
<text x="177.3" y="155.5" transform="rotate(-90 177.3 155.5)">2</text>
<text x="180.4" y="154.5">X5R</text>
<text x="190" y="155.5" transform="rotate(-90 190 155.5)">2</text>
<text x="193.1" y="154.5">X5R</text>
<text x="202.7" y="155.5" transform="rotate(-90 202.7 155.5)">2</text>
<text x="205.8" y="154.5">X5R</text>
<text x="215.4" y="155.5" transform="rotate(-90 215.4 155.5)">2</text>
<text x="218.5" y="154.5">X5R</text>
<text x="228.1" y="155.5" transform="rotate(-90 228.1 155.5)">2</text>
<text x="231.2" y="154.5">X5R</text>
<text x="266.2" y="155.5" transform="rotate(-90 266.2 155.5)">2</text>
<text x="269.3" y="154.5">X5R</text>
<text x="90.6" y="157">C13</text>
<text x="90.7" y="159.5">A18</text>
<text x="164.4" y="157">G11</text>
<text x="164.4" y="159.5">G12</text>
<text x="180.4" y="159.6">C0402A</text>
<text x="180.4" y="157.1">25V</text>
<text x="193.1" y="157.1">10V</text>
<text x="205.8" y="157.1">10V</text>
<text x="218.5" y="159.6">C0603A</text>
<text x="218.5" y="157.1">10V</text>
<text x="231.2" y="159.6">C0603A</text>
<text x="231.2" y="157.1">10V</text>
<text x="269.3" y="159.6">C0603A</text>
<text x="269.3" y="157.1">10V</text>
<text x="90.6" y="167.1">D10</text>
<text x="90.7" y="162.1">A17</text>
<text x="164.4" y="162.1">G13</text>
<text x="164.4" y="164.6">H16</text>
<text x="164.4" y="167.1">J15</text>
<text x="90.7" y="172.2">B15</text>
<text x="164.4" y="169.7">J16</text>
<text x="164.4" y="172.2">K15</text>
<text x="90.7" y="174.8">A15</text>
<text x="164.4" y="174.8">K16</text>
<text x="96.6" y="189.8">TFBGA395L-14X14mmA</text>
<text x="203" y="191.6">Title</text>
<text x="210.6" y="191.6">MKS SKIPR</text>
<text x="230.9" y="191.4">Makerbase</text>
<text x="230.9" y="193.7">FaceBooK : https://www.facebook.com/Makerbase.mks/</text>
<text x="230.9" y="196">Github : https://github.com/makerbase-mks</text>
<text x="203" y="199.2">Size</text>
<text x="205.5" y="201.8">A4</text>
<text x="213.2" y="199.2">Document Number</text>
<text x="213.2" y="201.8">06_RK3328 DDR Controler</text>
<text x="281.7" y="201.8">V1.0_002</text>
<text x="286.8" y="199.2">Rev</text>
<text x="203" y="206.8">Date:</text>
<text x="216.2" y="206.8">Monday, June 20, 2022</text>
<text x="253.8" y="206.8">Sheet</text>
<text x="266.5" y="206.8">6</text>
<text x="274.1" y="206.8">of</text>
<text x="281.7" y="206.8">30</text>
</g>
<g font-size="2.3" fill="#004080">
<text x="97.8" y="24">DDR_DQ0</text>
<text x="138.9" y="24">DDR3_A0/DDR4_A10</text>
<text x="97.8" y="26.5">DDR_DQ1</text>
<text x="97.8" y="29">DDR_DQ2</text>
<text x="140.1" y="26.5">DDR3_A1/DDR4_A9</text>
<text x="140.1" y="29">DDR3_A2/DDR4_A4</text>
<text x="97.8" y="31.6">DDR_DQ3</text>
<text x="97.8" y="34.1">DDR_DQ4</text>
<text x="140.1" y="31.6">DDR3_A3/DDR4_A6</text>
<text x="140.1" y="34.1">DDR3_A4/DDR4_A5</text>
<text x="97.8" y="36.7">DDR_DQ5</text>
<text x="97.8" y="39.2">DDR_DQ6</text>
<text x="97.8" y="41.7">DDR_DQ7</text>
<text x="138.9" y="41.7">DDR3_A7/DDR4_A11</text>
<text x="140.1" y="36.7">DDR3_A5/DDR4_A8</text>
<text x="140.1" y="39.2">DDR3_A6/DDR4_A7</text>
<text x="97.8" y="46.8">DDR_DQM0</text>
<text x="138.9" y="44.3">DDR3_A8/DDR4_A13</text>
<text x="140.1" y="46.8">DDR3_A9/DDR4_A0</text>
<text x="97.8" y="51.9">DDR_DQS0_P</text>
<text x="136" y="49.4">DDR3_A10/DDR4_CS0n</text>
<text x="138.9" y="51.9">DDR3_A11/DDR4_A3</text>
<text x="97.8" y="54.4">DDR_DQS0_N</text>
<text x="137.3" y="54.4">DDR3_A12/DDR4_BA1</text>
<text x="138.9" y="57">DDR3_A13/DDR4_A2</text>
<text x="138.9" y="59.5">DDR3_A14/DDR4_A1</text>
<text x="97.8" y="64.6">DDR_DQ8</text>
<text x="135.6" y="62.1">DDR3_A15/DDR4_ODT0</text>
<text x="97.8" y="67.1">DDR_DQ9</text>
<text x="97.8" y="69.7">DDR_DQ10</text>
<text x="123.3" y="69.7">DDR3_BA1/DDR4_CASn/DDR4_A15</text>
<text x="136.8" y="67.1">DDR3_BA0/DDR4_BG0</text>
<text x="97.8" y="72.2">DDR_DQ11</text>
<text x="97.8" y="74.8">DDR_DQ12</text>
<text x="97.8" y="77.3">DDR_DQ13</text>
<text x="133.8" y="77.3">DDR3_CSN0/DDR4_ACTn</text>
<text x="137.1" y="72.2">DDR3_BA2/DDR4_BA0</text>
<text x="97.8" y="79.8">DDR_DQ14</text>
<text x="97.8" y="82.4">DDR_DQ15</text>
<text x="133.5" y="79.8">DDR3_CSN1/DDR4_CS1N</text>
<text x="97.8" y="87.5">DDR_DQM1</text>
<text x="122.6" y="84.9">DDR3_ODT0/DDR4_Wen/DDR4_A14</text>
<text x="133.5" y="87.5">DDR3_ODT1/DDR4_ODT1</text>
<text x="97.8" y="92.5">DDR_DQS1_P</text>
<text x="97.8" y="95.1">DDR_DQS1_N</text>
<text x="133.5" y="95.1">DDR3_CLKN/DDR4_CLKN</text>
<text x="133.8" y="92.5">DDR3_CLKP/DDR4_CLKP</text>
<text x="122.9" y="100.2">DDR3_CKE/DDR4_RASn/DDR4_A16</text>
<text x="97.8" y="105.2">DDR_DQ16</text>
<text x="97.8" y="107.8">DDR_DQ17</text>
<text x="135.1" y="105.2">DDR3_RASn/DDR4_CKE</text>
<text x="135.7" y="107.8">DDR3_CASn/DDR4_A12</text>
<text x="97.8" y="110.3">DDR_DQ18</text>
<text x="97.8" y="112.9">DDR_DQ19</text>
<text x="136.1" y="110.3">DDR3_WEn/DDR4_BG1</text>
<text x="97.8" y="115.4">DDR_DQ20</text>
<text x="97.8" y="117.9">DDR_DQ21</text>
<text x="127.6" y="117.9">DDR3_RESETn/DDR4_RESETN</text>
<text x="97.8" y="120.5">DDR_DQ22</text>
<text x="97.8" y="123">DDR_DQ23</text>
<text x="97.8" y="128.1">DDR_DQM2</text>
<text x="97.8" y="133.2">DDR_DQS2_P</text>
<text x="97.8" y="135.7">DDR_DQS2_N</text>
<text x="97.8" y="145.9">DDR_DQ24</text>
<text x="97.8" y="148.4">DDR_DQ25</text>
<text x="147.9" y="145.9">VDD_DDRIO</text>
<text x="147.9" y="148.4">VDD_DDRIO</text>
<text x="97.8" y="151">DDR_DQ26</text>
<text x="97.8" y="153.5">DDR_DQ27</text>
<text x="147.9" y="151">VDD_DDRIO</text>
<text x="147.9" y="153.5">VDD_DDRIO</text>
<text x="97.8" y="156">DDR_DQ28</text>
<text x="97.8" y="158.6">DDR_DQ29</text>
<text x="97.8" y="161.1">DDR_DQ30</text>
<text x="147.9" y="156">VDD_DDRIO</text>
<text x="147.9" y="158.6">VDD_DDRIO</text>
<text x="147.9" y="161.1">VDD_DDRIO</text>
<text x="97.8" y="163.7">DDR_DQ31</text>
<text x="147.9" y="163.7">VDD_DDRIO</text>
<text x="147.9" y="166.2">VDD_DDRIO</text>
<text x="97.8" y="168.7">DDR_DQM3</text>
<text x="97.8" y="173.8">DDR_DQS3_P</text>
<text x="147.9" y="168.7">VDD_DDRIO</text>
<text x="147.9" y="171.3">VDD_DDRIO</text>
<text x="147.9" y="173.8">VDD_DDRIO</text>
<text x="97.8" y="176.4">DDR_DQS3_N</text>
<text x="147.9" y="176.4">VDD_DDRIO</text>
</g>
<g font-size="1.8">
<text x="31.8" y="1.9">5</text>
<text x="90.1" y="1.9">4</text>
<text x="148.5" y="1.9">3</text>
<text x="206.8" y="1.9">2</text>
<text x="265.2" y="1.9">1</text>
<text x=".7" y="29.8">D</text>
<text x="295.1" y="29.8">D</text>
<text x=".7" y="80.9">C</text>
<text x="295.1" y="80.9">C</text>
<text x=".7" y="132.1">B</text>
<text x="295.1" y="132.1">B</text>
<text x=".7" y="183.3">A</text>
<text x="295.1" y="183.3">A</text>
<text x="31.8" y="209.2">5</text>
<text x="90.1" y="209.2">4</text>
<text x="148.5" y="209.2">3</text>
<text x="206.8" y="209.2">2</text>
<text x="265.2" y="209.2">1</text>
</g>
</svg>
